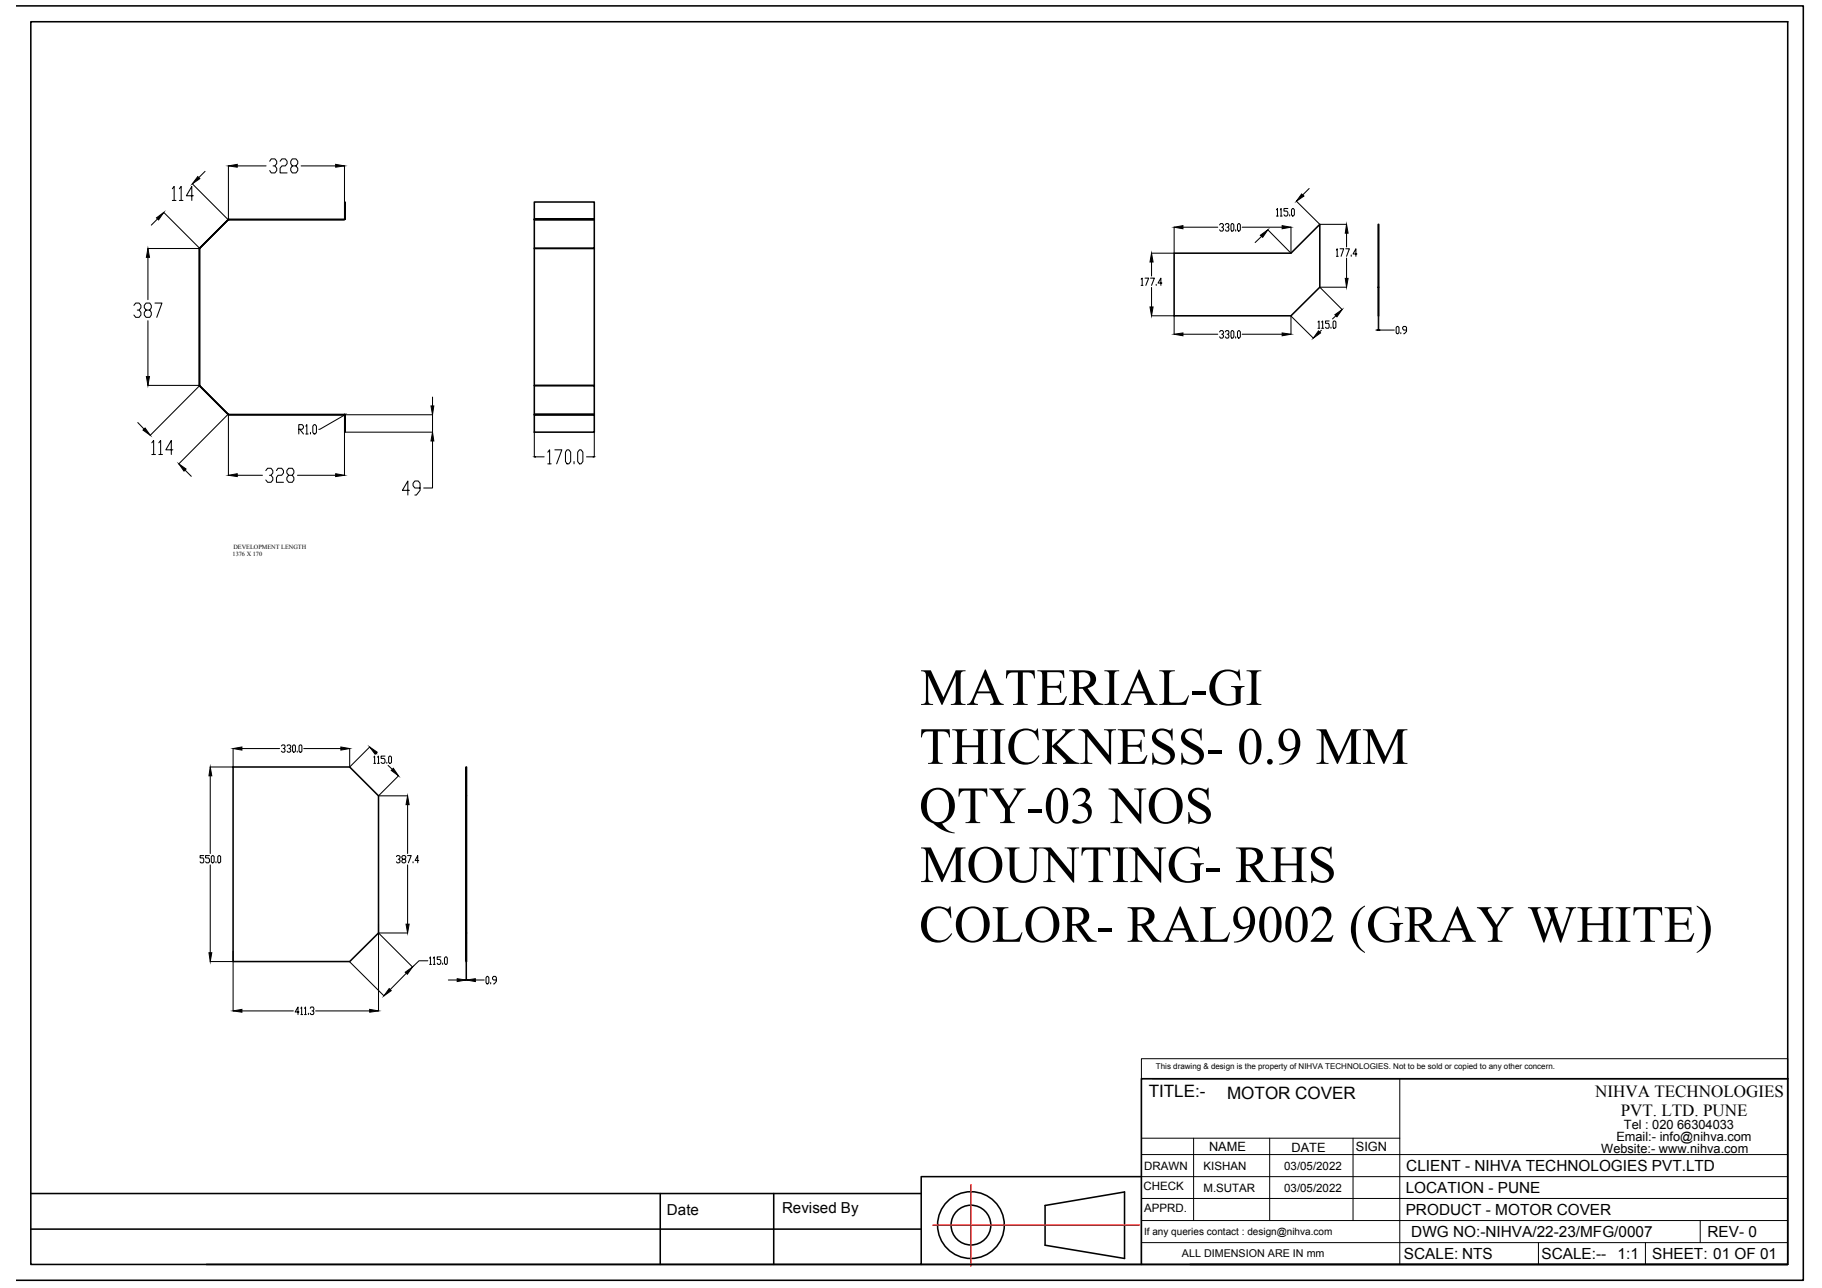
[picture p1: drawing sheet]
<svg xmlns="http://www.w3.org/2000/svg" width="297mm" height="210mm" viewBox="0 0 297 210" stroke-linecap="round" stroke-linejoin="round" font-family="sans-serif">
<!-- layer: 0 -->
<g fill="none" stroke="#000" stroke-width=".25">
<path d="M2.6 1h291.4v207.6h-291.4M5 3.5h286.5v202.6h-286.5zM37.2 35.8h.1M37.2 35.8h19zM37.3 35.7h-.1M37.3 35.8h-.1M56.2 32.9v2.8zM56.2 35.7h.1M56.3 35.7l-.1 .1M87.1 35.7h9.8v.1h-9.8zM87.1 35.7v-2.8h9.8v2.8M87.1 35.8h9.8v4.7h-9.8z"/>
<path d="M32.5 40.5v22.3zM32.5 40.4v.1M32.5 40.5l4.7-4.7zM32.6 40.4l-.1 .1M87.1 40.5h9.8M87.1 40.5v22.3M96.9 40.5v22.3M191.4 41.3h19.1l4.7-4.7v10.2l-4.7 4.7h-19.1zM224.7 46.8h.1v4.7h-.1zM224.7 46.8v-10.2h.1v10.2M32.5 62.8v.1M32.5 62.8h.1"/>
<path d="M32.5 62.9l4.7 4.6zM37.2 67.5h.1M37.2 67.5l19 .1zM56.2 67.5l.1 .1M56.2 67.5v.1M56.2 67.6v2.8zM87.1 67.6h9.8v2.8h-9.8zM87.1 67.5h9.8M87.1 67.5v-4.6h9.8v4.6M87.1 62.9h9.8M96.9 67.5h-9.8v.1M96.9 67.5v.1"/>
<path d="M38 125h19l4.7 4.7v22.3l-4.7 4.7h-19zM76 129.7h.1v22.3h-.1zM76 129.7v-4.7h.1v4.7M76 152v4.7h.1v-4.7M186.1 175.8h105.4v30.3h-105.4zM5 194.5h145.2M107.6 194.5v11.6M126.1 194.5v11.6M170.4 196.5l12.9-2.2v10.8l-12.9-2.2zM186.1 191.8h-35.9v14.3h-116.6M5 200.3h145.2M150.2 206.1h35.9"/>
<path d="M194 206.1h97.5"/>
<circle cx="158.3" cy="199.7" r="5.4"/>
<circle cx="158.3" cy="199.7" r="3.2"/>
</g>
<g fill="none" stroke="#000" stroke-width=".17">
<path d="M25.7 35.7l-1 1M26.7 34.6l5.8 5.8M28.1 30.8l.3-.4v2.3M28.1 32.7h.6M29.2 30.8l.3-.4v2.3M29.2 32.7h.6M31.4 30l5.8 5.8M31.5 31.9h-1.1l.9-1.5v2.3M33.4 27.9l-1 1M37.2 27v8.8M38.7 27h4.7M44 26.3l.2-.4h.6l.3 .4v.4l-.3 .3h-.3"/>
<path d="M44.8 27l.3 .4v.4l-.3 .4h-.6l-.2-.4M45.7 26.3l.3-.4h.5l.3 .4v.4l-.3 .3h-.5l-.3 .4v.8h1.1M47.7 27l-.3-.3v-.4l.3-.4h.5l.3 .4v.4l-.3 .3h-.5l-.3 .4v.4l.3 .4h.5l.3-.4v-.4l-.3-.4M49.1 27h5.6M56.2 27v8.8M191.4 37v4.3h-3.7M192.9 37h5.6M198.8 36.6l.2-.2h.3l.2 .4-.3 .2M199.3 37l.2 .2-.2 .5h-.3l-.2-.2M199.8 36.6l.1-.2h.3l.1 .4-.1 .2h-.1M200.2 37l.1 .2-.1 .5h-.3l-.1-.2M200.8 36.4h.2l.2 .2v.9l-.2 .2h-.2l-.1-.2v-.9z"/>
<path d="M201.5 37.5v.2M201.9 36.4l.3 .2v.9l-.2 .2-.3-.2v-.9zM202.5 37h6.5M205.7 38.5l-1.1 1M208.1 34.2l.2-.2v1.2M208.1 35.2h.3M208.7 34.2l.2-.2v1.2M208.7 35.2h.3M210 34h-.7v.4h.5l.2 .2v.4l-.2 .2h-.3l-.2-.2M210.3 35v.2M210.5 37v4.3l-3.8-3.8M210.7 34l.3 .2v.8l-.2 .2-.2-.2v-.8z"/>
<path d="M211.4 32.8l3.8 3.8h4.3M213.4 30.7l-1 1.1M219.5 38v2.2M21.8 49.8l.3-.4h.6l.3 .4v.4l-.3 .3h-.3M22.7 50.5l.3 .4v.4l-.3 .4h-.6l-.3-.4M23.8 50.5l-.3-.3v-.4l.3-.4h.6l.3 .4v.4l-.3 .3h-.6l-.3 .4v.4l.3 .4h.6l.3-.4v-.4l-.3-.4M24.1 40.5h8.4M24.1 41.9v6.9M24.1 52.3v9.1M25.3 49.4h1.1l-.8 2.3M186 45.5l.2-.2v1.2M186 46.5h.3"/>
<path d="M186.7 45.3h.6l-.5 1.2M187.6 45.3h.6l-.5 1.2M187.7 51.5h3.7M187.7 42.7v2.3M187.7 46.8v3.2M188.5 46.3v.2M189.4 46.1h-.6l.5-.8v1.2M191.4 51.5v3M192.9 54.5h5.6M198.8 54.1l.2-.2h.3l.2 .4-.3 .2M199.3 54.5l.2 .2-.2 .4h-.3l-.2-.2M199.8 54.1l.1-.2h.3l.1 .4-.1 .2h-.1"/>
<path d="M200.2 54.5l.1 .2-.1 .4h-.3l-.1-.2M200.8 53.9h.2l.2 .2v.8l-.2 .2h-.2l-.1-.2v-.8zM201.5 54.9v.2M201.9 53.9l.3 .2v.8l-.2 .2-.3-.2v-.8zM202.5 54.5h6.5M210.5 54.5v-3l3.6 3.6M214.9 52.5l.1-.2v1.2M214.9 53.5h.3M215.4 53.8l-.3 .3M215.5 52.5l.1-.2v1.2M215.5 53.5h.3M216.7 52.3h-.6v.4h.5l.1 .2v.4l-.1 .2h-.4l-.1-.2"/>
<path d="M217 53.3v.2M217.5 52.3l.3 .2v.8l-.2 .2h-.1l-.2-.2v-.8zM217.8 51.5l-.6 .5M217.9 40.8l.1-.3v1.3M217.9 41.8h.3M218.5 40.5h.6l-.5 1.3M219.4 40.5h.6l-.5 1.3M219.5 46.8h-4.3l3.6 3.6M219.5 42.1v3.3M220.3 41.6v.2M221.2 41.4h-.6l.5-.9v1.3M224.3 53.8h.2"/>
<path d="M224.7 51.5v2.3h.1v-2.3M224.9 53.8h2.4M227.6 53.4l.2-.2 .3 .2v.8l-.2 .2-.3-.2zM228.4 54.2v.2M229.3 53.8h-.5l-.1-.4 .1-.2h.3l.2 .2v.6l-.5 .4M22.5 68.9l1 1M24.1 62.8h8.4M24.8 72.2l.2-.4v2.3M24.8 74.1h.5M25.9 72.2l.3-.4v2.3M25.9 74.1h.6M28.2 73.3h-1.2l.9-1.5v2.3"/>
<path d="M30.2 76.6l1 1M32.5 62.9l-8 8M37.2 67.5l-8 8.1M37.2 67.6v9.9M38.7 77.5h4.1M43.3 76.7l.3-.4h.6l.3 .4v.4l-.3 .4h-.3M44.2 77.5l.3 .3v.4l-.3 .4h-.6l-.3-.4M45.1 76.7l.2-.4h.6l.3 .4v.4l-.3 .4h-.6l-.2 .3v.8h1.1M47.1 77.5l-.3-.4v-.4l.3-.4h.6l.2 .4v.4l-.2 .4h-.6l-.3 .3v.4l.3 .4h.6l.2-.4v-.4l-.2-.3M48.5 77.5h6.2M48.7 70h.6l.2-.3v-.2l-.2-.3h-.6v1.5M48.9 70l.6 .7"/>
<path d="M49.9 69.5l.1-.3v1.5M49.9 70.7h.3M50.6 70.5v.2M51.2 69.2h.2l.2 .3v1l-.2 .2h-.2l-.2-.2v-1zM56 67.7l-3.9 2.3h-.1M56.3 70.4h14.2v-2.8h-14.3v9.9M66.7 79.9h-1.1l.9-1.5v2.3M68.5 79.5h-.9l-.3-.4v-.3l.3-.4h.6l.3 .4v1.1l-.6 .8h-.3M70.5 71.9v7.6h-1.4M70.5 64.7v1.5M87.1 70.4v4.1M87.3 74.5h1.4"/>
<path d="M89.3 73.7l.3-.4v2.3M89.3 75.6h.6M90.5 73.3h1.1l-.9 2.3M92.4 73.3h.3l.3 .4v1.5l-.3 .4h-.3l-.2-.4v-1.5zM93.6 75.2v.4M94.5 73.3h.2l.3 .4v1.5l-.3 .4h-.2l-.3-.4v-1.5zM95.6 74.5h1.1M96.9 70.4v4.1M33.2 139.4h-.6v.4h.5l.1 .2v.4l-.1 .2h-.3l-.2-.2M34.1 139.4h-.6v.4h.5l.1 .2v.4l-.1 .2h-.3l-.2-.2M34.3 126.4v12.7M34.4 139.6l.2-.2 .3 .2v.8l-.2 .2-.3-.2z"/>
<path d="M35.5 139.6l.2-.2 .3 .2v.8l-.2 .2-.3-.2zM38 122v3h-3.7M39.4 122h6.2M45.9 121.6l.1-.2h.3l.2 .2-.2 .4h-.1M46.3 122l.2 .2-.2 .4h-.3l-.1-.2M46.8 121.6l.1-.2h.3l.2 .2v.2l-.3 .2M47.2 122l.2 .2v.2l-.2 .2h-.3l-.1-.2M47.7 121.6l.2-.2 .3 .2v.8l-.2 .2-.3-.2zM48.5 122.4v.2M48.8 121.6l.1-.2h.2l.1 .2v.8l-.1 .2-.3-.2zM49.5 122h6.1M60.3 121.7l-3.3 3.3v-3"/>
<path d="M60.9 123.4l.2-.2v1.2M60.9 124.4h.3M61.3 122.8l.2 .1M61.5 123.4l.2-.2v1.2M61.5 124.4h.3M62.8 123.2h-.7v.4h.5l.2 .2v.4l-.2 .2h-.3l-.2-.2M63.1 124.2v.2M63.3 124.7l.7 .7M63.4 123.4l.1-.2 .3 .2v.8l-.1 .2-.3-.2zM64.6 139.6l.2-.2h.3l.1 .2v.2l-.3 .2M65 126.4l-3.3 3.3h4.7M66.4 139.4h.6l-.4 1.2"/>
<path d="M66.4 131.1v8M34.3 156.7h3.7M34.3 141v14.3M35.2 140.4v.2M38 155v9.7M57 156.7l5.6 5.6M61.7 150.7v14M65.1 140l.1 .4-.1 .2h-.3l-.2-.2M65.7 140l-.2-.2v-.2l.2-.2h.3l.2 .2-.2 .4h-.3l-.2 .2v.2l.2 .2h.3l.2-.2-.2-.4M66.2 158.6l-2.6 2.7M66.4 152h-4.7l5.6 5.6 1-1h1.5M66.4 141v9.6"/>
<path d="M67.3 140.4v.2M68.3 140.2h-.6l.4-.8v1.2M70 156.2l.2-.3v1.3M70 157.2h.3M70.6 156.2l.2-.3v1.3M70.6 157.2h.3M71.9 155.9h-.6v.5h.4l.2 .2v.4l-.2 .2h-.3l-.1-.2M72.2 157v.2M72.6 155.9h.2l.1 .3v.8l-.1 .2h-.2l-.1-.2v-.8zM73.1 159.7h1.4M76 156.7v3h.1v-3M77.5 159.7h1.4"/>
<path d="M79.4 159.1l.3 .2v.8l-.2 .2-.3-.2v-.8zM80.9 159.7h-.4l-.2-.2 .2-.4h.3l.1 .2v.6l-.3 .4h-.1M39.4 164.7h8.4M48.8 164.9h-.7l.5-.8v1.2M49.1 164.3l.1-.2v1.2M49.1 165.3h.2M49.6 164.3l.2-.2v1.2M49.6 165.3h.3M50.3 165.1v.2M50.6 164.3l.1-.2h.3l.2 .4-.2 .2h-.1M51 164.7l.2 .2-.2 .4h-.3l-.1-.2M51.5 164.7h8.8"/>
<path d="M80 160.1v.2"/>
</g>
<g fill="#000" stroke="#000" stroke-width=".16">
<path d="M25.5 35.5l1.2-.9-.8 1.2zM32.2 28.8l.4 .3-1.2 .9zM37.2 27l1.5-.2v.4zM54.7 26.8l1.5 .2-1.5 .2zM191.4 37l1.5-.2v.5zM205.5 38.3l1.2-.8-.8 1.2zM209 36.8l1.5 .2-1.5 .3zM212.2 31.6l.4 .3-1.2 .9zM219.5 36.6l.3 1.4h-.5zM24.1 40.5l.3 1.4h-.5zM187.7 41.3l.3 1.4h-.5zM187.5 50h.5l-.3 1.5z"/>
<path d="M191.4 54.5l1.5-.2v.4zM209 54.3l1.5 .2-1.5 .2zM215 53.9l.3 .4-1.2 .8zM217.6 51.3l1.2-.9-.8 1.2zM219.3 45.4h.5l-.3 1.4zM224.5 53.7l.2 .1h-.2zM224.8 53.8l.1-.1v.1zM23.3 70.1l.4-.3 .8 1.1zM23.9 61.4h.5l-.3 1.4zM29.2 75.6l1.1 .8-.3 .4zM37.2 77.5l1.5-.3v.5zM54.7 77.2l1.5 .3-1.5 .2z"/>
<path d="M56 67.7l.2-.1zM70.3 66.2h.4l-.2 1.4zM70.5 70.4l.2 1.5h-.4zM87.1 74.5l.2-.1v.1zM96.7 74.4l.2 .1h-.2zM34.3 125l.2 1.4h-.4zM38 122l1.4-.3v.5zM55.6 121.7l1.4 .3-1.4 .2zM60.3 121.7l1.2 .9-.3 .3zM63.8 125.5l.3-.3 .9 1.2zM66.4 129.7l.3 1.4h-.5zM34.1 155.3h.4l-.2 1.4z"/>
<path d="M66.1 158.4l1.2-.8-.9 1.2zM66.2 150.6h.5l-.3 1.4zM74.5 159.5l1.5 .2-1.5 .3zM76.1 159.7l1.4-.2v.5zM38 164.7l1.4-.2v.5zM60.3 164.5l1.4 .2-1.4 .3zM63.4 161.1l.4 .3-1.2 .9z"/>
</g>
<g fill="none" stroke="#000" stroke-width=".16">
<path d="M186.1 172.5h105.4v3.3h-105.4zM186.1 175.8v30.3M187.9 175.8h103.6M228.2 175.8v30.3M186.1 198.9h105.4M186.1 195.3h105.4M186.1 191.8h105.4M186.1 188.2h105.4M186.1 185.5h42.1M194.6 185.5v13.4M207 185.5v13.4M220.6 185.5v13.4"/>
<path d="M277.2 198.9v3.6M186.1 202.5h105.4M250.8 202.5v3.6M268.3 202.5v3.6"/>
</g>
<g fill="none" stroke="#f00" stroke-width=".25">
<path d="M152.1 199.7h.3M152.5 199.7h.1M152.6 199.7h.4M153.1 199.7h.1M153.2 199.7h.4M153.6 199.7h.1M153.8 199.7h.3M154.2 199.7h.1M154.4 199.7h.3M154.8 199.7h.1M155 199.7h.3M155.4 199.7h.1"/>
<path d="M155.5 199.7h.4M156 199.7h.1M156.1 199.7h.4M156.6 199.7h.1M156.7 199.7h.4M157.1 199.7h.1M157.3 199.7h.4M157.7 199.7h.1M157.9 199.7h.3M158.3 193.1v.3M158.3 193.5v.1M158.3 193.6v.4"/>
<path d="M158.3 194.1h.1M158.3 194.2v.4M158.3 194.7h.1M158.3 194.8v.4M158.3 195.2v.1M158.3 195.4v.4M158.3 195.8v.1M158.3 196v.3M158.3 196.4v.1M158.3 196.6v.3M158.3 197v.1M158.3 197.1v.4"/>
<path d="M158.3 197.6v.1M158.3 197.7v.4M158.3 198.2h.1M158.3 198.3v.4M158.3 198.8h.1M158.3 198.9v.4M158.3 199.3v.1M158.3 199.5v.3M158.3 199.9v.1M158.3 199.7h.1M158.5 199.7h.3M158.9 199.7h.1"/>
<path d="M159 199.7h.4M159.5 199.7h.1M159.6 199.7h.4M160.1 199.7h.1M160.2 199.7h.4M160.7 199.7h.1M160.8 199.7h.4M161.2 199.7h.1M161.4 199.7h.3M161.8 199.7h.1M162 199.7h.3M162.4 199.7h.1"/>
<path d="M162.5 199.7h.4M163 199.7h.1M163.1 199.7h.4M163.6 199.7h.1M163.7 199.7h.4M164.2 199.7h.1M164.3 199.7h.4M164.7 199.7h.1M164.9 199.7h.4M165.3 199.7h.1M165.5 199.7h.3M165.9 199.7h.1"/>
<path d="M166.1 199.7h.3M166.5 199.7h.1M166.7 199.7h.3M167.1 199.7h.1M167.2 199.7h.4M167.7 199.7h.1M167.8 199.7h.4M168.3 199.7h.1M168.4 199.7h.4M168.9 199.7h.1M169 199.7h.4M169.4 199.7h.1"/>
<path d="M169.6 199.7h.4M170 199.7h.1M170.2 199.7h.3M170.6 199.7h.1M170.8 199.7h.3M171.2 199.7h.1M171.4 199.7h.3M171.8 199.7h.1M171.9 199.7h.4M172.4 199.7h.1M172.5 199.7h.4M173 199.7h.1"/>
<path d="M173.1 199.7h.4M173.6 199.7h.1M173.7 199.7h.4M174.1 199.7h.1M174.3 199.7h.4M174.7 199.7h.1M174.9 199.7h.3M175.3 199.7h.1M175.5 199.7h.3M175.9 199.7h.1M176.1 199.7h.3M176.5 199.7h.1"/>
<path d="M176.6 199.7h.4M177.1 199.7h.1M177.2 199.7h.4M177.7 199.7h.1M177.8 199.7h.4M178.3 199.7h.1M178.4 199.7h.4M178.8 199.7h.1M179 199.7h.4M179.4 199.7h.1M179.6 199.7h.3M180 199.7h.1"/>
<path d="M180.2 199.7h.3M180.6 199.7h.1M180.7 199.7h.4M181.2 199.7h.1M181.3 199.7h.4M181.8 199.7h.1M181.9 199.7h.4M182.4 199.7h.1M182.5 199.7h.4M183 199.7h.1M183.1 199.7h.4M183.5 199.7h.1"/>
<path d="M183.7 199.7h.4M184.1 199.7h.1M184.3 199.7h.3M184.7 199.7h.1M184.9 199.7h.3M185.3 199.7h.1M185.4 199.7h.3M158.3 200.1v.3M158.3 200.5v.1M158.3 200.7v.3M158.3 201.1v.1M158.3 201.2v.4"/>
<path d="M158.3 201.7h.1M158.3 201.8v.4M158.3 202.3h.1M158.3 202.4v.4M158.3 202.8v.1M158.3 203v.4M158.3 203.4v.1M158.3 203.6v.3M158.3 204v.1M158.3 204.2v.3M158.3 204.6v.1M158.3 204.8v.3"/>
<path d="M158.3 205.2v.1M158.3 205.3v.4M158.3 205.8v.1M158.3 205.9v.4"/>
</g>
<g font-size="8.5">
<text x="150" y="114.9">MATERIAL-GI</text>
<text x="149.9" y="124.5">THICKNESS- 0.9 MM</text>
<text x="149.8" y="134.1">QTY-03 NOS</text>
<text x="150" y="143.7">MOUNTING- RHS</text>
<text x="149.8" y="153.5">COLOR- RAL9002 (GRAY WHITE)</text>
</g>
<g font-size="2.8">
<text x="187.3" y="178.8">TITLE:-</text>
<text x="200.1" y="179.2">MOTOR COVER</text>
<text x="260.1" y="178.7">NIHVA TECHNOLOGIES</text>
<text x="264.2" y="181.8">PVT. LTD. PUNE</text>
</g>
<g font-size="2.5">
<text x="229.3" y="190.8">CLIENT - NIHVA TECHNOLOGIES PVT.LTD</text>
<text x="108.7" y="198">Date</text>
<text x="127.5" y="197.7">Revised By</text>
<text x="229.2" y="198">PRODUCT - MOTOR COVER</text>
<text x="229.2" y="194.4">LOCATION - PUNE</text>
<text x="230.1" y="201.6">DWG NO:-NIHVA/22-23/MFG/0007</text>
<text x="278.4" y="201.5">REV- 0</text>
<text x="228.9" y="205.1">SCALE: NTS</text>
<text x="251.3" y="205.2">SCALE:--</text>
<text x="263.7" y="205.2">1:1</text>
<text x="269.4" y="205.1">SHEET: 01 OF 01</text>
</g>
<g font-size="2.1">
<text x="263.5" y="186">Email:- info@nihva.com</text>
<text x="264.7" y="183.9">Tel : 020 66304033</text>
<text x="197.1" y="187.6">NAME</text>
<text x="210.6" y="187.7">DATE</text>
<text x="221.1" y="187.5">SIGN</text>
<text x="261.1" y="187.9">Website:- www.nihva.com</text>
</g>
<g font-size="1.9">
<text x="186.5" y="190.7">DRAWN</text>
<text x="196.2" y="190.7">KISHAN</text>
<text x="209.4" y="190.7">03/05/2022</text>
<text x="186.4" y="193.9">CHECK</text>
<text x="186.5" y="197.5">APPRD.</text>
<text x="196.2" y="194.2">M.SUTAR</text>
<text x="209.4" y="194.2">03/05/2022</text>
</g>
<text font-size="1.8" x="192.7" y="204.9">ALL DIMENSION ARE IN mm</text>
<text font-size="1.6" x="186.5" y="201.2">If any queries contact : design@nihva.com</text>
<text font-size="1.3" x="188.5" y="174.1">This drawing &amp; design is the property of NIHVA TECHNOLOGIES. Not to be sold or copied to any other concern.</text>
<g font-size="1">
<text x="38" y="89.5">DEVELOPMENT LENGTH</text>
<text x="37.9" y="90.6">1376 X 170</text>
</g>
</svg>
